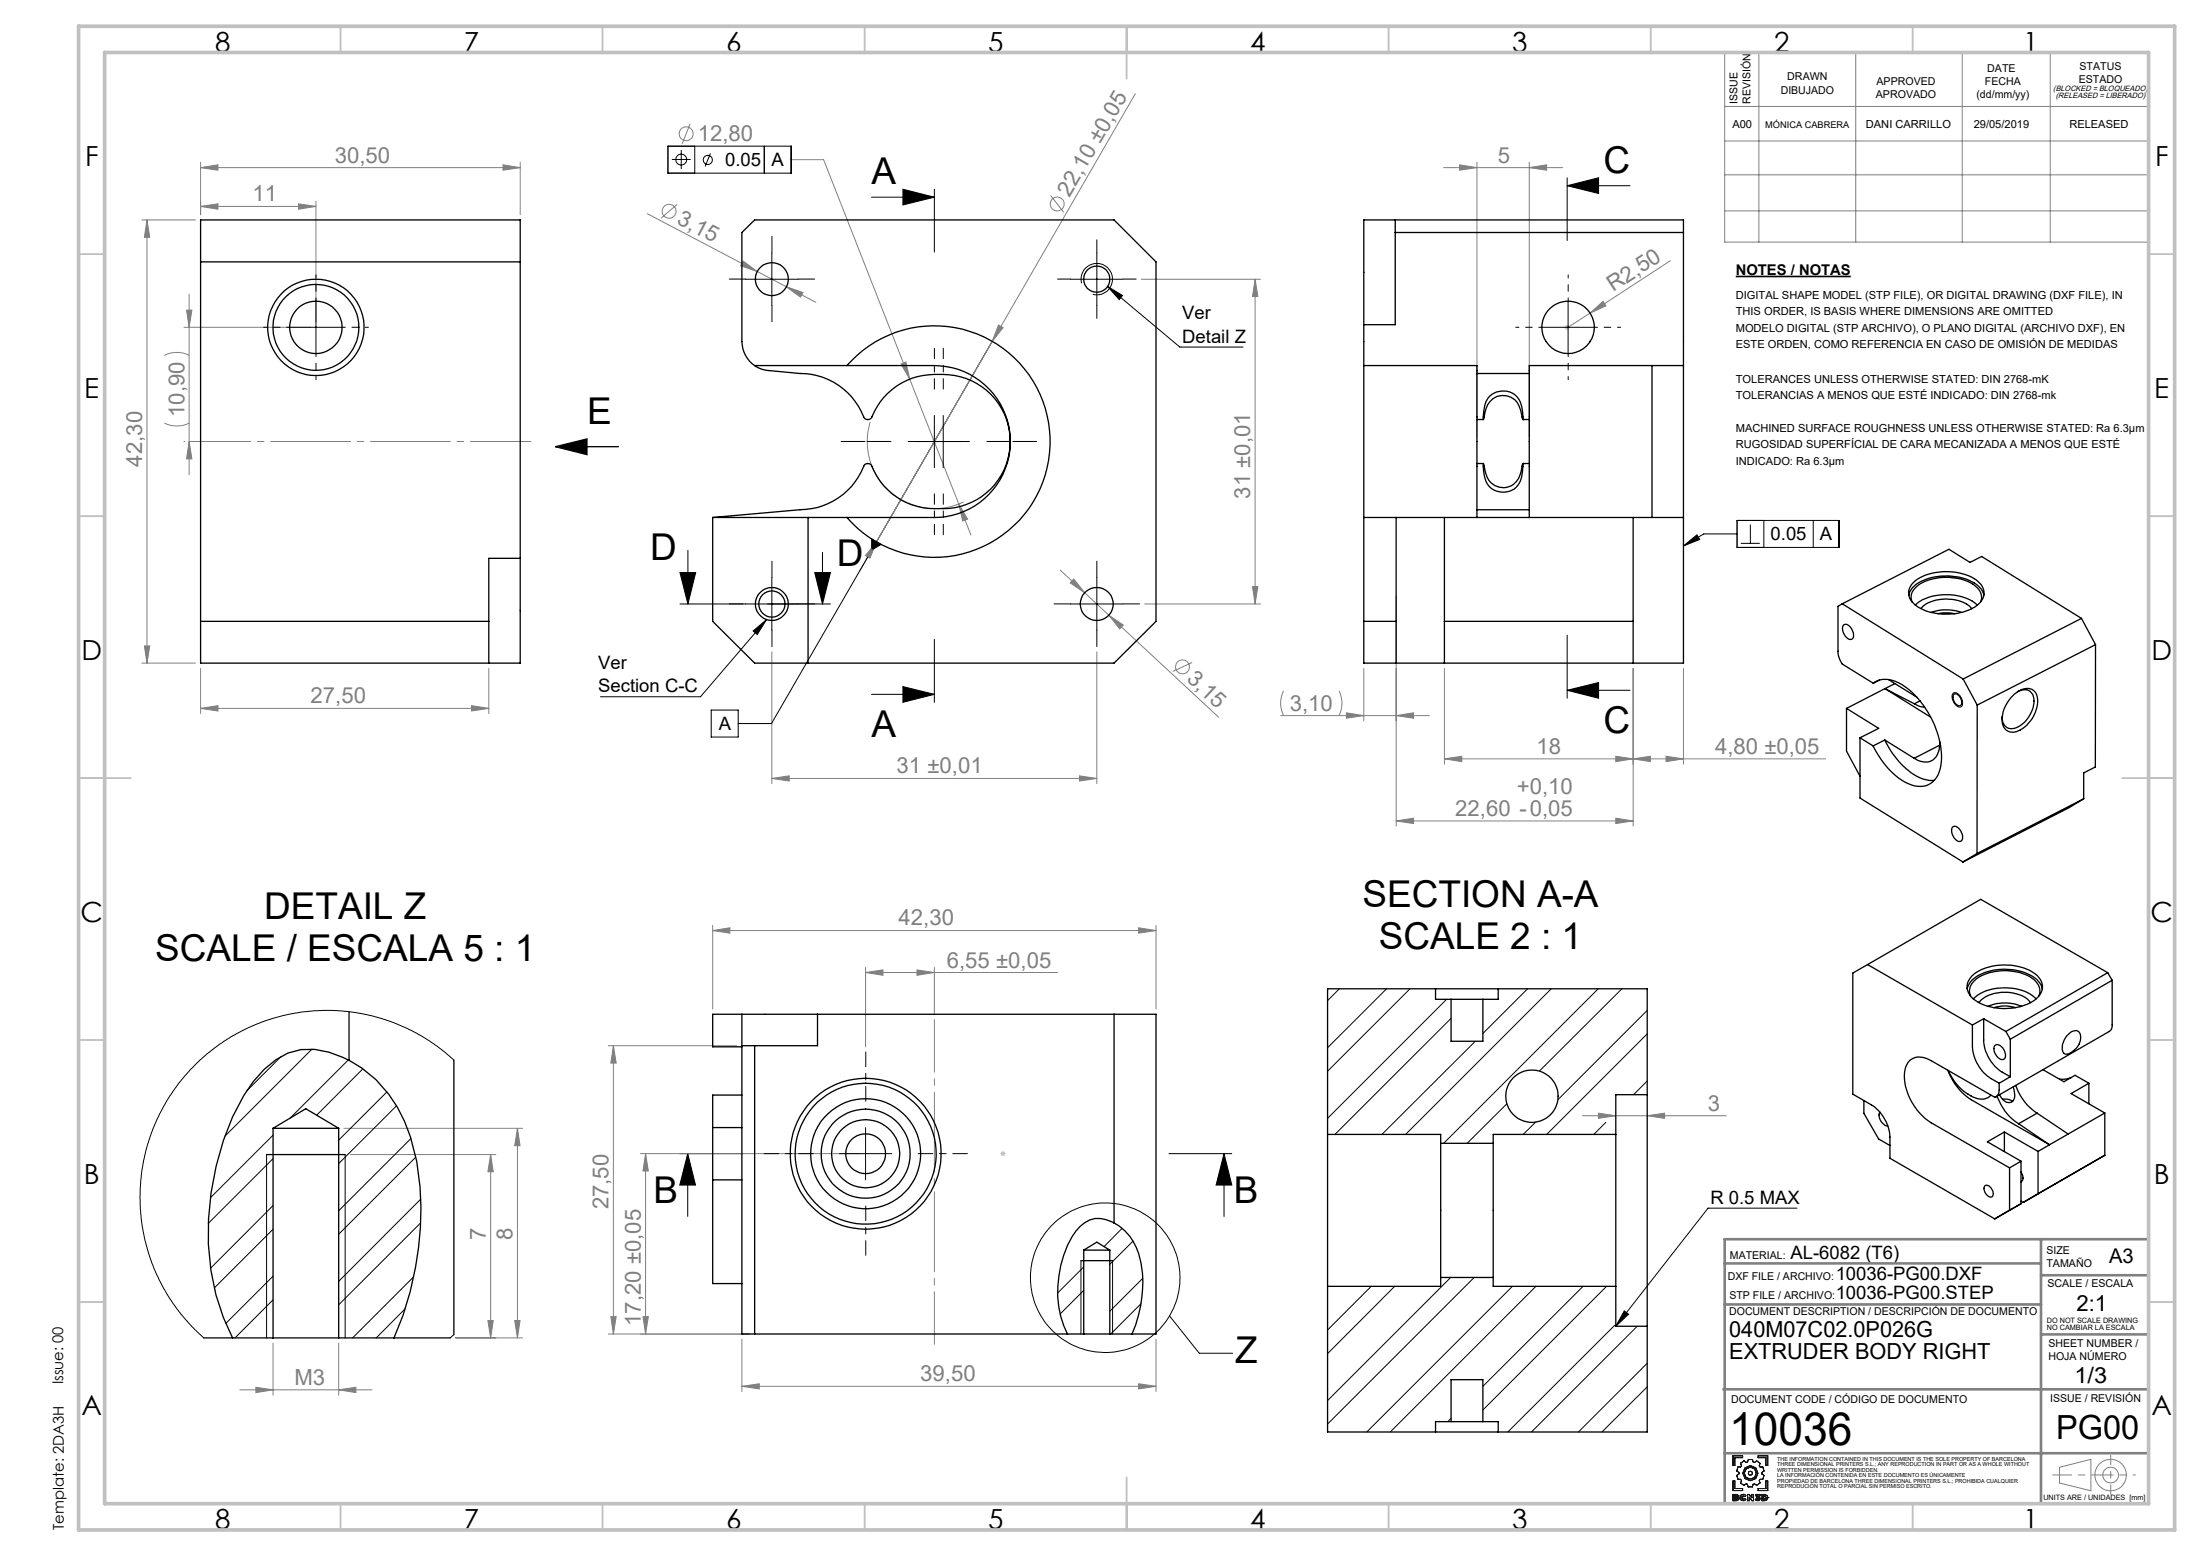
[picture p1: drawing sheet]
<svg xmlns="http://www.w3.org/2000/svg" width="420mm" height="297mm" viewBox="0 0 420 297" stroke-linecap="round" stroke-linejoin="round" font-family="sans-serif">
<path d="M331.2 52.8h22" fill="none" stroke="#000" stroke-width=".32"/>
<g fill="none" stroke="#808080" stroke-width=".19">
<path d="M216.6 17.9l-49.3 85.5M329.1 10h80.9v36.2h-80.9zM335.6 10v36.2M354.1 10v36.2M374.4 10v36.2M391.2 10v36.2M38.3 39.4l3.3-.5v1zM38.3 39.4h22M38.3 32l3.3-.5v1zM38.3 31v10M38.3 32h61M57 38.9l3.3 .5-3.3 .5z"/>
<path d="M60.3 38.4v23.1M96 31.5l3.3 .5-3.3 .5zM99.3 31v10M129.2 39l-3.1 2.7M131.7 23.6l-1.5 3.8M150.8 30.5h6.4l28.1 71.6M200.5 37.3l2.5 3.2M275.5 32h22.7M278.5 31.5l3.3 .5-3.3 .5zM281.8 31v52.3M291.8 32l3.3-.5v1zM291.8 31v52.3"/>
<path d="M329.1 20.3h80.9M329.1 26.9h80.9M329.1 33.4h80.9M27.1 42h10.2M28 42l.6 3.3h-1zM28 42v84.6M35.6 59.2h1l-.5 3.3zM36.1 56.1v34.5M123.5 40.8l26.6 13.9M141.8 49.8l2.7 2-3.2-1.1zM150.1 54.7l3.1 1.1-.4 .9zM150.1 54.7l5.6 3"/>
<path d="M217.8 53.3h22.7M239.5 53.3v62M239.5 53.3l.5 3.3h-1zM303.4 59.8l2.5-2.3 .6 .9zM303.4 59.8l-4.2 2.7M318.7 49.8l-15.3 10M329.1 40.2h80.9M31.4 67.8a5.2 5.2 0 0 1 4.7 0M35.1 62.5h24.2M171.9 69.5l1-.4 .7 3.3zM189.3 65.2l-25.2 43.7M190.5 62.1l.9 .4-2.1 2.7z"/>
<path d="M31.4 80.7a5.2 5.2 0 0 0 4.7 0M35.1 84.3h.2M36.1 84.3l.5 3.3h-1zM166.1 80.5a12.8 12.8 0 0 0 3.9 13.5 12.8 12.8 0 0 0 13.9 1.8M183 96.2l1.6 2.9-.9 .3zM167.3 103.4l-1.3 3.1-.9-.5zM202.3 108.8l30.3 28.1M204.9 110.5l2.1 2.6-2.8-1.8zM211.6 117.4l2.7 1.9-.6 .7zM218.4 115.3h22.1M239 112h1l-.5 3.3zM266.4 113.8v43.9"/>
<path d="M27.1 126.6h10.2M27.6 123.3h1l-.6 3.3zM38.3 135.2l3.3-.5v1zM38.3 127.6v8.6M38.3 135.2h55M90 134.7l3.3 .5-3.3 .5zM93.3 127.6v8.6M147.3 124.4v25.2M209.3 124.4v25.2M227.5 126.4l-3.7 1.8M244.4 136.6h28.4M244.9 131.9l-.1 .2a5.3 5.3 0 0 0 .1 4.5"/>
<path d="M255.5 131.9l.2 .2a5.3 5.3 0 0 1-.2 4.5M256.9 136.1l3.3 .5-3.3 .5zM260.2 127.6v10M266.4 136.6l3.3-.5v1zM275.6 127.6v18.3M311.6 127.6v30.1M321.2 127.6v18.3M147.3 148.6h62M147.3 148.6l3.3-.5v1zM206 148.1l3.3 .5-3.3 .5zM266.4 156.7l3.3-.5v1zM266.4 156.7h45.2"/>
<path d="M275.6 144.8l3.3-.4v1zM308.3 144.4l3.3 .4-3.3 .6zM308.3 156.2l3.3 .5-3.3 .5zM311.6 144.8l3.3-.4v1zM317.9 144.4l3.3 .4-3.3 .6zM348.4 144.8h-72.8M136 177.6l3.3-.5v1zM136 176.6v16M136 177.6h84.6M217.3 177.1l3.3 .5-3.3 .5zM220.6 176.6v16M116.1 199.6h24.5"/>
<path d="M117.1 199.6l.5 3.3h-1zM117.1 199.6v55M165.2 185.6l3.3-.5v1.1zM165.2 184.6v15.2M165.2 185.6h36.6M175 185.1l3.3 .5-3.3 .6zM178.3 184.6v9M65.6 215.4h34.1M98.7 215.4l.5 3.3h-1zM98.7 215.4v40M302 213h27.4M305 212.5l3.3 .5-3.3 .5z"/>
<path d="M314.3 213l3.3-.5v1zM66.9 220.4h27.7M93.6 220.4l.5 3.3h-1zM93.6 220.4v35M122.2 220.2h42M123.2 220.2v34.4M123.2 220.2l.5 3.3h-1zM52.1 256.4v9.9M64.6 256.4v9.9M86.9 255.4h12.8M93.1 252.1h1l-.5 3.3zM98.2 252.1h1l-.5 3.3z"/>
<path d="M116.1 254.6h26.9M116.6 251.3h1l-.5 3.3zM122.7 251.3h1l-.5 3.3zM141.6 255.6v10M220.6 255.6v10M45.8 265.3h25.2M48.8 264.8l3.3 .5-3.3 .5zM64.6 265.3l3.3-.5v1zM141.6 264.6l3.3-.5v1zM141.6 264.6h79M217.3 264.1l3.3 .5-3.3 .5zM393 280.1l6-1.6v6l-6-1.4z"/>
<circle cx="130.9" cy="25.5" r="1.32"/>
<circle cx="201.7" cy="38.9" r="1.32"/>
<circle cx="127.7" cy="40.3" r="1.32"/>
<circle cx="225.6" cy="127.3" r="1.33"/>
<circle cx="402.7" cy="281.6" r="3"/>
<circle cx="402.8" cy="281.5" r="1.49"/>
</g>
<g fill="none" stroke="#000" stroke-width=".19">
<path d="M127.5 27.9h23.5v5.2h-23.5zM128.2 30.4h3.6M130 28.6v3.7M132.6 27.9v5.2M135.6 29.3l-1.1 2.5M145.8 27.9v5.2M166.3 37.6h12M172.3 36.1l6 1.5-6 1.5zM178.3 36.1v12M299 35.5h12M299 33.9v12M299 35.5l6-1.6v3z"/>
<path d="M60.3 57.5v10M142.3 53.3h10M147.3 48.3v10M204.3 53.3h10M206.4 54.1a3 3 0 0 1 2.6-3.8 3 3 0 0 1 3.3 3.2 3 3 0 0 1-3.8 2.7M209.3 48.3v10M211.3 54.7l2.9 1.7-.6 .8zM211.3 54.7l13.8 11.5h12.1M299.2 57.5v10M55.3 62.5h10M178.3 79.3v10M180 79.3v10"/>
<path d="M294.2 62.5h10M173.3 84.3h11.7M331.5 99.3h19.4v5.2h-19.4zM336.6 99.3v5.2M346 99.3v5.2M129.8 109.3h3l-1.5 6zM129.8 115.3h12M131.3 105.1v10.2M146.3 118.3l-12.6 14.7h-19.1M147.3 110.3v10M155.5 109.3h3l-1.5 6zM157 105.4v9.9"/>
<path d="M158.5 115.3h-16.2M166.3 102.9l1.8 1-1.8 1.1zM167.3 103.4l-20.1 34.7h-6.3M204.3 115.3h10M209.3 110.3v10M321.2 104.2l2.6-2.1 .5 .9zM331.5 101.9h-6.4l-3.9 2.3M332.2 103.7h3.6M334 100.1v3.6M135.7 135.5h5.2v5.2h-5.2zM143.7 120.4l2.6-2.1-1.8 2.8zM166.3 132.5h12"/>
<path d="M172.3 131.1l6 1.4-6 1.6zM178.3 122v12.1M299 121.2v12.1M299 131.8h12M299 131.8l6-1.5v3zM372.7 132.3a1.29 1.29 0 0 1 1.6 1l.2 .7a.73 .73 0 0 1-.4 .9 .73 .73 0 0 1-.9-.4 1.86 1.86 0 0 1-.5-2.2zM165.2 215.2v10M50.9 220.4v35M65.9 220.4v35M129.7 220.2h12M131.2 220.2l1.5 6h-3zM131.2 220.2v12"/>
<path d="M160.2 220.2h10M223.1 220.2h12M233.6 220.2l1.5 6h-3zM233.6 220.2v12M342.9 230.6h-17l-17.6 22.5M206.3 240.6v14M212.3 240.6v14M223.2 251.2l5.6 7.1h6.4M310 250.2l.8 .7-2.5 2.2z"/>
<circle cx="130" cy="30.5" r="1.04"/>
<circle cx="135.1" cy="30.5" r=".87"/>
<circle cx="210.9" cy="243.9" r="14.3"/>
</g>
<path d="M106 85.3l6-1.5v3zM106 85.3h12M50.9 220.4h15M206.3 240.6h6" fill="none" stroke="#000" stroke-width=".25"/>
<g fill="none" stroke="#191924" stroke-width=".19">
<path d="M330.7 277.9h1.8v.3h-1.5v1.5h-.3zM332.1 279.3l.7-.5 .4 .3 .3-.1 .1-.4h.8l.1 .4 .3 .1 .4-.3 .7 .5-.2 .5 .2 .2h.5l.2 .8-.4 .3v.2l.4 .3-.2 .8h-.5l-.2 .2 .1 .5-.6 .4-.4-.3-.3 .1-.1 .5h-.8l-.2-.5-.2-.1-.4 .3-.7-.4 .2-.5-.2-.2h-.5l-.2-.8 .4-.3v-.2l-.4-.3 .2-.8h.5l.2-.2zM335.5 277.9h1.8v1.8h-.3v-1.5h-1.5zM330.7 282.7h.3v1.4h1.5v.4h-1.8zM331 285.5l.4 .1-.4 .1zM331 286l.4 .1-.4 .1zM331.3 285.3l.3 .1 .1 .1M331.3 285.3h.2l.2 .2M331.3 285.3h-.6v1.2l.9-.1 .2-.3M331.4 285.6h.1M331.4 286.1h.1M331.7 285.5l-.2 .3 .3 .3"/>
<path d="M331.7 285.5h.1M331.8 286.1h.1M332 285.9l.2 .3 .4 .3 .6-.3M332 285.9l.1 .3 .2 .2 .5 .1 .4-.3M332 285.9h.1M332.4 285.9l.1 .2 .2 .1 .2-.2M332.4 285.9l.1 .2 .4-.1M332.4 285.9h.1M332.9 285.7l-.2-.2-.3 .1v.3M332.9 285.7l-.4-.1-.1 .3M332.9 286l.3 .2M333.2 285.5l-.5-.3-.5 .2-.2 .5"/>
<path d="M333.2 285.5l-.4-.3-.5 .1-.3 .6M333.2 285.5l-.3 .2M333.5 285.3h.3l.5 .6v-.6h.3v1.2h-.3l-.5-.7v.7h-.3zM335.1 286l.3 .2 .2-.1-.2 .1zM335.1 286l-.2 .2M335.5 284.1h1.5v-1.4h.3v1.8h-1.8zM335.6 286.1l-.4-.2v-.2l.3-.2h-.5v-.2h.8v.2l-.2 .2 .3 .4M335.6 286.1h.1M335.9 286.1l-.2 .3-.3 .1-.5-.3M335.9 286.1l-.2 .3-.4 .1-.4-.3M335.9 286.1h.1M336.2 285.3h.5l.5 .2 .2 .4-.3 .4-.9 .2z"/>
<path d="M336.6 285.5l.3 .1v.5h-.3zM337 285.9h.1M337.4 285.9h.1"/>
<circle cx="334" cy="281.2" r="1.14"/>
<circle cx="334" cy="281.2" r=".39"/>
<circle cx="334" cy="281.2" r="1.45"/>
</g>
<path d="M298.6 62.5h.9M298.7 62.1l.7 .7M299 62v1M299.4 62.1l-.7 .7M177.8 84.3h1M177.9 83.9l.7 .7M178.3 83.8v1M178.6 83.9l-.7 .7M191 219.8l.7 .8M191.4 219.7v1M191.7 219.8l-.7 .8M190.9 220.2h1" fill="none" stroke="#c0c0c0" stroke-width=".19"/>
<path d="M36.3 84.3h65" fill="none" stroke="#808080" stroke-width=".19" stroke-dasharray="15.2 1.3 1.3 1.3" stroke-dashoffset="3.7"/>
<path d="M178.3 194.6v62" fill="none" stroke="#808080" stroke-width=".19" stroke-dasharray="15.2 1.3 1.3 1.3" stroke-dashoffset="5.2"/>
<path d="M391.7 281.5h11.1" fill="none" stroke="#808080" stroke-width=".19" stroke-dasharray="15.2 1.3 1.3 1.3" stroke-dashoffset="11.6"/>
<path d="M402.8 281.5h4.7" fill="none" stroke="#808080" stroke-width=".19" stroke-dasharray="15.2 1.3 1.3 1.3" stroke-dashoffset="14.8"/>
<path d="M402.8 277.8v7.4" fill="none" stroke="#808080" stroke-width=".19" stroke-dasharray="15.2 1.3 1.3 1.3" stroke-dashoffset="13.4"/>
<path d="M329.1 236.5h80.9v50.5h-80.9zM389.5 236.5v50.5M329.1 249h60.4M329.1 241.2h60.4M389.5 243.4h20.5M389.5 254.7h20.5M328.9 265.2h81.1M329.1 277.4h80.9" fill="none" stroke="#808080" stroke-width=".5"/>
<g fill="none" stroke="#c0c0c0" stroke-width=".35">
<path d="M65 5v5M115 5v5M165 5v5M215 5v10M265 5v5M315 5v5M365 5v5M15 48.5h5M410 48.5h5M15 98.5h5M410 98.5h5M15 148.5h10"/>
<path d="M405 148.5h10M15 198.5h5M410 198.5h5M15 248.5h5M410 248.5h5M65 287v5M115 287v5M165 287v5M215 282v10M265 287v5M315 287v5M365 287v5"/>
</g>
<path d="M15 5h400v287h-400zM20 10h390v277h-390z" fill="none" stroke="#c0c0c0" stroke-width=".7"/>
<g fill="none" stroke="#000" stroke-width=".19" stroke-dasharray="15.2 1.3 1.3 1.3">
<path d="M142.3 53.3h-3.1M147.3 48.3v-3.2M147.3 58.3v3.1M152.3 53.3h3.2M204.3 53.3h-2.5M209.3 48.3v-2.5M209.3 58.3v2.5M214.3 53.3h2.5M142.3 115.3h-3.1M147.3 110.3v-3.2M152.3 115.3h3.2M204.3 115.3h-3.1"/>
<path d="M209.3 110.3v-3.2M214.3 115.3h3.2M147.3 120.3v3.1M209.3 120.3v3.1"/>
</g>
<path d="M178.3 74.3v-7.8M180 74.3v-7.8M168.3 84.3h-7.8M170 84.3h-7.8M178.3 94.3v7.8M180 94.3v7.8M188.3 84.3h7.8M190 84.3h7.8" fill="none" stroke="#000" stroke-width=".19" stroke-dasharray="15.2 1.3 1.3 1.3" stroke-dashoffset="13.2"/>
<path d="M60.3 57.5v-5M299.2 57.5v-5M55.3 62.5h-5M60.3 67.5v5M65.3 62.5h5M294.2 62.5h-5M299.2 67.5v5M304.2 62.5h5" fill="none" stroke="#000" stroke-width=".19" stroke-dasharray="15.2 1.3 1.3 1.3" stroke-dashoffset="14.6"/>
<path d="M165.2 210.2v-9.4M155.2 220.2h-9.4M165.2 230.2v9.4M175.2 220.2h9.4" fill="none" stroke="#000" stroke-width=".19" stroke-dasharray="15.2 1.3 1.3 1.3" stroke-dashoffset="12.4"/>
<g fill="#000">
<path d="M106 85.3l6-1.5v3zM310 250.2l.8 .7-2.5 2.2z"/>
<path d="M172.3 36.1l6 1.5-6 1.5zM172.3 131.1l6 1.4-6 1.6z"/>
<path d="M299 35.5l6-1.6v3zM299 131.8l6-1.5v3z"/>
<path d="M155.5 109.3h3l-1.5 6zM129.8 109.3h3l-1.5 6zM233.6 220.2l1.5 6h-3zM131.2 220.2l1.5 6h-3z"/>
</g>
<g fill="#808080">
<path d="M303.4 59.8l2.5-2.3 .6 .9z"/>
<path d="M150.1 54.7l2.7 2 .4-.9zM141.8 49.8l-.5 .9 3.2 1.1z"/>
<path d="M90 134.7l3.3 .5-3.3 .5zM38.3 135.2l3.3-.5v1z"/>
<path d="M57 38.9l3.3 .5-3.3 .5zM38.3 39.4l3.3-.5v1zM308.3 144.4l3.3 .4-3.3 .6zM275.6 144.8l3.3-.4v1z"/>
<path d="M183 96.2l.7 3.2 .9-.3zM171.9 69.5l1.7 2.9-.7-3.3zM147.3 148.6l3.3-.5v1zM206 148.1l3.3 .5-3.3 .5z"/>
<path d="M48.8 264.8l3.3 .5-3.3 .5zM64.6 265.3l3.3-.5v1z"/>
<path d="M136 177.6l3.3-.5v1zM217.3 177.1l3.3 .5-3.3 .5z"/>
<path d="M96 31.5l3.3 .5-3.3 .5zM38.3 32l3.3-.5v1z"/>
<path d="M175 185.1l3.3 .5-3.3 .6zM165.2 185.6l3.3-.5v1.1zM217.3 264.1l3.3 .5-3.3 .5zM141.6 264.6l3.3-.5v1z"/>
<path d="M167.3 103.4l-2.2 2.6 .9 .5zM190.5 62.1l-1.2 3.1 2.1-2.7z"/>
<path d="M122.7 251.3h1l-.5 3.3zM123.2 220.2l.5 3.3h-1z"/>
<path d="M239.5 53.3l.5 3.3h-1zM239 112h1l-.5 3.3zM35.6 59.2h1l-.5 3.3zM36.1 84.3l.5 3.3h-1zM28 42l.6 3.3h-1zM27.6 123.3h1l-.6 3.3z"/>
<path d="M117.1 199.6l.5 3.3h-1zM116.6 251.3h1l-.5 3.3zM98.7 215.4l.5 3.3h-1zM98.2 252.1h1l-.5 3.3zM93.6 220.4l.5 3.3h-1zM93.1 252.1h1l-.5 3.3z"/>
<path d="M204.9 110.5l-.7 .8 2.8 1.8zM211.6 117.4l2.1 2.6 .6-.7z"/>
<path d="M266.4 156.7l3.3-.5v1zM308.3 156.2l3.3 .5-3.3 .5zM256.9 136.1l3.3 .5-3.3 .5zM266.4 136.6l3.3-.5v1zM278.5 31.5l3.3 .5-3.3 .5zM291.8 32l3.3-.5v1z"/>
<path d="M311.6 144.8l3.3-.4v1zM317.9 144.4l3.3 .4-3.3 .6z"/>
</g>
<path d="M211.3 54.7l2.9 1.7-.6 .8zM143.7 120.4l2.6-2.1-1.8 2.8zM166.3 102.9l1.8 1-1.8 1.1zM321.2 104.2l2.6-2.1 .5 .9z" fill="#000"/>
<path d="M305 212.5l3.3 .5-3.3 .5zM314.3 213l3.3-.5v1z" fill="#808080"/>
<g fill="none" stroke="#000" stroke-width=".25">
<path d="M38.3 42h61v84.6h-61zM38.3 50h61M266.2 42v20h-6M266.2 44.4h55M144 69.8a5.6 5.6 0 0 1-2.4-4.6v-20.8l2.4-2.4h68.6l8 8v68.6l-8 8h-68.6l-8-8v-19.8M144 69.8h34.3a14.5 14.5 0 0 1 14.5 14.5 14.5 14.5 0 0 1-14.5 14.5h-42.3M144 69.8a5 5 0 0 0 2.7 .9l6 .6a13.3 13.3 0 0 1 12.3 8.6l.4 .2 .8-.2a13.3 13.3 0 0 1 13.8-8.4 12.8 12.8 0 0 1 12.8 12.8 12.8 12.8 0 0 1-12.8 12.8 13.2 13.2 0 0 1-13.8-8.4l-.4-.2a.83 .83 0 0 0-1 .5 13.1 13.1 0 0 1-12.1 8.3l-16.7 1.5M161.6 69.8a22.1 22.1 0 0 1 31.9-1.5 22.1 22.1 0 0 1 0 32 22.1 22.1 0 0 1-31.9-1.5M260.2 62v-20h61v27.8M260.2 69.8h21.6v1.5M260.2 62v7.8M260.2 69.8v29"/>
<path d="M281.8 71.3v8.8M281.8 71.3h10M291.8 71.3v8.8M315.2 69.8v29M321.2 69.8h-29.4v1.5M321.2 69.8v29M154.2 98.8v27.8M260.2 98.8v27.8h61v-27.8M260.2 98.8h61M266.4 98.8v27.8M275.6 98.8v27.8M281.8 88.5v8.8"/>
<path d="M281.8 80.1v8.4M281.8 88.5h1.2M281.8 80.1h1.2M281.8 97.3h10M281.8 97.3v1.5M283 88.5a9 9 0 0 0 .8 3.8 3.7 3.7 0 0 0 4.2 1.5 3.7 3.7 0 0 0 2.5-3.7l.1-1.6M283 80.1a8.5 8.5 0 0 1 1-4.1 3.6 3.6 0 0 1 3.7-1.3 3.6 3.6 0 0 1 2.7 3l.2 2.4M283 88.5l.2 .4a4.2 4.2 0 0 0 2.9 4.1 3.4 3.4 0 0 0 4.2-3l.3-1.5M283 80.1l.1-.1a5.2 5.2 0 0 1 2.2-4.1 3.4 3.4 0 0 1 4.9 2.5l.4 1.7M290.6 88.5h.1M290.6 80.1h.1M290.6 88.5h1.2"/>
<path d="M290.6 80.1h1.2M291.8 88.5v8.8M291.8 80.1v8.4M291.8 97.3v1.5M311.6 98.8v27.8M38.3 118.6h55M99.3 106.6h-6v20M260.2 118.6h6.2M275.6 118.6h36M351.5 115.2l-.8 .5v8.6a4.4 4.4 0 0 0 .8 2.4l6 3.7M351.5 115.2l23.1 14.4M351.5 115.2l20.4-10.4 4 2.5 2.2-1.1 19.1 11.8"/>
<path d="M351.8 119.3a1.29 1.29 0 0 1 1.6 1 1.03 1.03 0 0 1-.4 1.8 2.08 2.08 0 0 1-1.2-2.8zM364.2 113.6a4.6 4.6 0 0 1 3.5-3.1 11.5 11.5 0 0 1 9.4 1l.9 .9 .6 1.2M364.8 114.9a2.63 2.63 0 0 1 1.3-3.2 10.4 10.4 0 0 1 10.6 0 2.69 2.69 0 0 1 1.3 3.2M365.3 111.1a10.7 10.7 0 0 1 9.6-1.5 4.8 4.8 0 0 1 3.7 3.2 3.5 3.5 0 0 1-2.6 3.5 11.1 11.1 0 0 1-10.6-.9 2.68 2.68 0 0 1-.1-4.3zM365.5 115.5a9.3 9.3 0 0 1 8.1-1.8 7 7 0 0 1 3.7 1.8M366.5 116.2a7 7 0 0 1 6.8-1.7 4.7 4.7 0 0 1 2.9 1.7M368.5 116.9a8.7 8.7 0 0 1 5.8 0M369.8 117.2a7.2 7.2 0 0 1 3.2 0M397.2 118l-22.6 11.6M397.2 118l2.7 5M352.4 135.2l6.1 3.8-3.6 1.8M352.4 135.2v8.2l2.5 4.8"/>
<path d="M357.5 130.4a4.7 4.7 0 0 1 5.5 .3 17.6 17.6 0 0 1 7.5 14.7 4.8 4.8 0 0 1-3 4.6 7.4 7.4 0 0 1-6.5-2.6 17.7 17.7 0 0 1-3.6-5M358.6 129.8l-1.1 .6M359.7 131.4l8.7 5.5M359.7 131.4l5.6 2.9M359.7 131.4l-7.3 3.8M360.4 129.7l5.5 3.5M361.6 130.5l-1.9 .9M365.3 134.3l1.1 .6 .9 .1M366.4 133.8l-1.1 .5M372.8 132.6a.78 .78 0 0 1 1.2 .4 1.3 1.3 0 0 1 .1 1.7 1.49 1.49 0 0 1-1.3-2.1zM374.6 129.6l2.7 5M377.3 134.6v28.3"/>
<path d="M383.8 133.1a3.7 3.7 0 0 1 3.9-1.6 2.96 2.96 0 0 1 .9 3.8 5.9 5.9 0 0 1-4.5 4.5 2.14 2.14 0 0 1-2-2.7 6.7 6.7 0 0 1 1.7-4zM385 132a1.92 1.92 0 0 1 2.2-.2 1.92 1.92 0 0 1 .9 2 5.6 5.6 0 0 1-4 5.3 1.9 1.9 0 0 1-2-2.4M399.9 123l-22.6 11.6M399.9 123l-.1 23.4-2.2 1.1v5M354.9 140.8v11.5l19.7 12.2M354.9 140.8l2.5 1.6M359.7 141.2a14.4 14.4 0 0 0 7.4 7.5l.9 .2h1.1M359.7 141.2l-2.3 1.2M359.7 141.2l5.6 3.5M370.1 141.5a3.8 3.8 0 0 1-1.6 3.7 3.4 3.4 0 0 1-3.2-.5M370.1 142.2l-4.8 2.5M372.6 157.8a1.29 1.29 0 0 1 1.7 1.1 1.09 1.09 0 0 1-.3 1.7 2.02 2.02 0 0 1-1.4-2.8z"/>
<path d="M397.6 152.5l-20.3 10.4M397.6 152.5l-2.7 1.6-20.3 10.4M377.3 162.9l-2.7 1.6M66.6 193.1v9.3M141.6 193.6v61h65.2M144 199.6v55M156 193.6h-20v6.2h5.6M156 193.6h64.6v61h-8.8M156 193.6v6h-14.4M212.6 193.6v39.8M273.9 188.7h12M273.9 188.7h-20.6v27.8"/>
<path d="M273.9 188.7v2h3M276.9 190.7h6.1M276.9 190.7v8.1h6.1v-8.1M285.9 188.7h28.4v20.2M285.9 188.7v2h-2.9M356.4 184.1l20 11.5M375.4 188.8a4.3 4.3 0 0 1 3.2-3.1 10.7 10.7 0 0 1 10.1 1.3l.7 .9 .3 .9M376 190.1a2.77 2.77 0 0 1 1.4-3.4 10.1 10.1 0 0 1 10.6 .2 2.77 2.77 0 0 1 1.1 3.2M376.2 186.3a10.2 10.2 0 0 1 9.6-1.7 5 5 0 0 1 3.9 3.5 3.9 3.9 0 0 1-2.7 3.5 11 11 0 0 1-10.3-.8 2.8 2.8 0 0 1-.5-4.5zM376.4 195.6v4.1a7.9 7.9 0 0 0 3.5 6.2l1.6 .9M376.6 190.7a9.4 9.4 0 0 1 8.9-1.8 6.2 6.2 0 0 1 3 1.8M377.6 191.4a7.1 7.1 0 0 1 7.7-1.5 3.7 3.7 0 0 1 2.2 1.5"/>
<path d="M378.5 194.4v4.1a7.8 7.8 0 0 0 3.6 6.1l1.5 .9M378.5 194.4l4.3 2.5M378.5 194.4l-2.1 1.2M379.3 192.1a8.4 8.4 0 0 1 6.5 0M380.5 192.3a6.9 6.9 0 0 1 4.1 0M380.6 199.6a1.12 1.12 0 0 1 1.7 .6 1.39 1.39 0 0 1 0 2 1.9 1.9 0 0 1-1.8-2zM382.8 196.9l.8 1.5M383.6 198.4v7.1M394.4 197.7a1.78 1.78 0 0 1 2.3-.8 2.68 2.68 0 0 1-1 3.7 1.39 1.39 0 0 1-1.9 .4 3 3 0 0 1 .6-3.3zM402.2 185.7l-24.2-14-24.4 14v23.1l3.5 2.1a7.9 7.9 0 0 1 3.5 6.1v4.1l20 11.6M402.2 185.7l-19.4 11.2M402.2 185.7l.8 1.4"/>
<path d="M403 187.1v8.8l-.2 .7-.2 .2-21.7 12.5M403 187.1l-19.4 11.3M52.1 215.4h12.5M52.1 215.4l6.2-3.8 6.3 3.8M52.1 215.4v40M64.6 215.4v40M66.6 202.4a24.5 24.5 0 0 1 11.7 14.6 49.9 49.9 0 0 1 1.6 21.1 59.7 59.7 0 0 1-4.7 17.3M66.6 202.4a16.4 16.4 0 0 0-9.2-2.1 14.7 14.7 0 0 0-9 6.1 42.4 42.4 0 0 0-7.2 16.2 48.7 48.7 0 0 0 1.4 28.9l1.8 3.9M86.6 202.3v52.4M136 215.2h5.6M141.6 209h-5.6v36h5.6M253.3 216.5v29"/>
<path d="M253.3 216.5h21.6v1.7M274.9 218.2v25.6M274.9 218.2h10M284.9 218.2v25.6M308.3 216.5v29M308.3 216.5h-23.4v1.7M314.3 208.9v44.2M314.3 208.9h-6v7.6M355.7 210.1v2.4l2.8 4.9 2.1 1.2M358.7 212.3a2.04 2.04 0 0 0 1.5 2.6M371.7 204.3a11.6 11.6 0 0 0 4.4 5.6l15 8.6M371.8 204.3a8.6 8.6 0 0 0 6.2 5.5l1.3-.3 .6-.4"/>
<path d="M381.1 209.2a9.7 9.7 0 0 0 4.1 5.3M381.5 206.8v1.3a1.33 1.33 0 0 1-.9 1.3l-12.1-6.9a3.3 3.3 0 0 0-4.2 .1 6.4 6.4 0 0 0-.2 6.2 11.2 11.2 0 0 0 4.4 5.5l15 8.6M382.1 209.8a2.78 2.78 0 0 1 2 .4M382.5 216.1l6.4 3.7M382.5 216.1l-3.3 1.8 6.5 3.7M382.5 216.1v3.7M383.6 205.5l-2.1 1.3M384.2 207.5l.2 1a1.33 1.33 0 0 1-.1 1.3 1.33 1.33 0 0 1-1.2 .6l-.8-.4-.7-1.1M384.6 207.2a10.5 10.5 0 0 0 4.1 5.3M385.2 214.5l5.9 4M388.7 212.5l-3.5 2M388.7 212.5l6 4"/>
<path d="M388.9 219.8v8.1M389.9 204.2l3.9 2.3 2.2-1.3 2.6 1.6M391.1 218.5l-2.2 1.3M395.2 205.7l-1.1 .3h-1.1M398.6 206.8l-3.4 1.9 6.4 3.7M398.6 206.8v3.9M401.6 212.4l-10.5 6.1M401.6 212.4v8.1l-12.7 7.4M136 225.2h5.6M206.8 238.6h5M206.8 238.6l2.5-1.5 2.5 1.5M206.8 238.6v16"/>
<path d="M211.8 238.6v16M212.6 233.4a10.1 10.1 0 0 1 5.1 7.7 24.2 24.2 0 0 1-1.7 13.5M212.6 233.4a5.1 5.1 0 0 0-7.3 1.6 20.6 20.6 0 0 0-2.3 18l.7 1.6M378.7 226.4a1.07 1.07 0 0 1 1.5 .8 .79 .79 0 0 1-.4 1.3 1.64 1.64 0 0 1-1.1-2.1zM383.5 222.9v8.1M383.5 231l-2.9 1.7M385.7 223.7a1.32 1.32 0 0 1 0 1.9M385.7 221.6l-2.2 1.3M385.7 221.6v8.2M385.7 229.8l-2.2 1.2M385.7 229.3l.4 .2M385.7 229.8l-5.1 2.9"/>
<path d="M388.9 227.9l-2.8 1.6M398.8 222.1l-12.7 7.4M38.9 255.4h13.2M52.1 255.4h12.5M64.6 255.4h21.3M206.8 254.6h5M253.3 245.5v27.8h20.6M274.9 243.8v1.7h-21.6M274.9 243.8h10M284.9 243.8v1.7h23.4M308.3 245.5v7.6h6M314.3 253.1v20.2h-28.4"/>
<path d="M273.9 273.3h12M276.9 271.4h6.1M276.9 271.4h-3v1.9M276.9 271.4v-8.1h6.1v8.1M283 271.4h2.9v1.9"/>
<circle cx="147.3" cy="53.3" r="3.2"/>
<circle cx="209.3" cy="53.3" r="2.49"/>
<circle cx="60.3" cy="62.5" r="8.2"/>
<circle cx="60.3" cy="62.5" r="9.2"/>
<circle cx="60.3" cy="62.5" r="5"/>
<circle cx="299.2" cy="62.5" r="5"/>
<circle cx="147.3" cy="115.3" r="3.1"/>
<circle cx="147.3" cy="115.3" r="2.49"/>
<circle cx="209.3" cy="115.3" r="3.1"/>
<circle cx="292.3" cy="209.2" r="5"/>
<circle cx="165.2" cy="220.2" r="10.5"/>
<circle cx="165.2" cy="220.2" r="13.5"/>
<circle cx="165.2" cy="220.2" r="14.4"/>
<circle cx="165.2" cy="220.2" r="8.5"/>
<circle cx="165.2" cy="220.2" r="3.8"/>
<circle cx="165.2" cy="220.2" r="6.5"/>
</g>
<g fill="none" stroke="#000" stroke-width=".19">
<path d="M255.6 188.7l-2.3 2.3M264.6 188.7l-11.3 11.3M269.1 188.7l-15.8 15.8M276 190.7l-22.7 22.8M276.9 194.4l-22.2 22.1M281.5 198.8l-17.8 17.7M291.5 188.7l-8.5 8.6M296 188.7l-27.8 27.8M305 188.7l-29.5 29.5M309.5 188.7l-15.7 15.7M314.3 192.9l-17 17M314.3 197.3l-19.2 19.2"/>
<path d="M52.1 216.7l-12 11.9M53.7 201.6l-6.6 6.6M59.5 200.2l-16.6 16.7M66.5 202.3l-11.1 11.1M69.3 204l-8.9 8.9M73.8 208.4l-9.2 9.2M75.7 211.1l-11.1 11M78.4 217.3l-13.8 13.8M86.6 202.3l-2.4-2-3.1-2.1-3.3-1.8-2.7-1.2-4.1-1.3-2.8-.6-2.9-.3-3.7-.1-3.8 .2-3.6 .7-3.6 1.1-3.3 1.3-3.3 1.7-2.2 1.5-2.5 2-2.9 2.7-2.3 2.7-1.7 2.4-2 3.5-1.5 3.6-1.1 3.3-.7 3.5-.4 3.9 .1 3.8 .4 3.4 .5 2.7 1.2 4 1.5 3.5 2 3.5 1.7 2.4 2.6 3 2.2 2.1M287.5 210.7l-7.5 7.5M293 214.2l-2.3 2.3M306.4 214.2l-2.3 2.3"/>
<path d="M314.3 206.3l-2.6 2.6M52.1 230.1l-11.9 12M52.1 221.2l-12.4 12.3M52.1 234.6l-11.2 11.2M79.3 220.9l-14.7 14.7M80.3 233.4l-15.7 15.7M80.3 228.9l-15.7 15.7M214.1 234.5l-3.4 3.4M216.2 236.9l-4.4 4.4M52.1 243.6l-9 9M52.1 248.1l-7.3 7.3M77.3 249.8l-5.5 5.6"/>
<path d="M79 243.7l-11.7 11.7M86.6 254.7l-.7 .7M206.8 241.8l-5 5M206.8 246.3l-4.5 4.5M217.7 248.8l-5.8 5.8M218.1 244l-6.3 6.3M261.7 245.5l-8.4 8.4M266.1 245.5l-12.8 12.9M276.8 243.8l-23.5 23.5M281.3 243.8l-28 28M288.6 245.5l-27.8 27.8M293.1 245.5l-27.8 27.8"/>
<path d="M302.1 245.5l-19.1 19.1M306.6 245.5l-23.6 23.6M308.1 253l-20.4 20.3M312.4 253.1l-20.2 20.2M276.9 270.7l-.6 .7M314.3 260.2l-13.1 13.1M314.3 264.7l-8.6 8.6"/>
</g>
<text font-size="8.7" x="330" y="275.9">10036</text>
<g font-size="7.1">
<text x="166.3" y="35.1">A</text>
<text x="306" y="32.9">C</text>
<text x="112" y="80.8">E</text>
<text x="124.1" y="106.9">D</text>
<text x="159.7" y="108">D</text>
<text x="166.3" y="140.6">A</text>
<text x="306" y="139.8">C</text>
<text x="260" y="173.1">SECTION A-A</text>
<text x="50.4" y="175.3">DETAIL Z</text>
<text x="29.6" y="183.4">SCALE / ESCALA 5 : 1</text>
<text x="263.1" y="181.1">SCALE 2 : 1</text>
<text x="124.7" y="229.7">B</text>
<text x="235.5" y="229.7">B</text>
<text x="235.7" y="260.3">Z</text>
</g>
<text font-size="6.3" x="392.3" y="274.6">PG00</text>
<g font-size="5.3">
<text x="41" y="9.9">8</text>
<text x="88.5" y="9.9">7</text>
<text x="138.5" y="9.9">6</text>
<text x="188.5" y="9.9">5</text>
<text x="238.5" y="9.9">4</text>
<text x="288.5" y="9.9">3</text>
<text x="338.5" y="9.9">2</text>
<text x="386" y="9.9">1</text>
<text x="16.2" y="31.7">F</text>
<text x="411.2" y="31.7">F</text>
<text x="16.1" y="75.9">E</text>
<text x="411.1" y="75.9">E</text>
<text x="15.5" y="125.9">D</text>
<text x="410.5" y="125.9">D</text>
<text x="15.4" y="175.9">C</text>
<text x="410.4" y="175.9">C</text>
<text x="16" y="225.9">B</text>
<text x="411" y="225.9">B</text>
<text x="15.5" y="270.2">A</text>
<text x="410.5" y="270.2">A</text>
<text x="41" y="291.9">8</text>
<text x="88.5" y="291.9">7</text>
<text x="138.5" y="291.9">6</text>
<text x="188.5" y="291.9">5</text>
<text x="238.5" y="291.9">4</text>
<text x="288.5" y="291.9">3</text>
<text x="338.5" y="291.9">2</text>
<text x="386" y="291.9">1</text>
</g>
<g font-size="4.2" fill="#808080">
<text x="133.1" y="26.9">12,80</text>
<text x="63.9" y="31">30,50</text>
<text x="285.8" y="31">5</text>
<text x="48.2" y="38.4">11</text>
<text x="204.1" y="37.7" transform="rotate(-60 204.1 37.7)">22,10 ±0,05</text>
<text x="129" y="42.6" transform="rotate(28 129 42.6)">3,15</text>
<text x="307.8" y="55.8" transform="rotate(-33 307.8 55.8)">R2,50</text>
<text x="35.2" y="79.6" transform="rotate(-90 35.2 79.6)">10,90</text>
<text x="27.1" y="89" transform="rotate(-90 27.1 89)">42,30</text>
<text x="238.6" y="95.2" transform="rotate(-90 238.6 95.2)">31 ±0,01</text>
<text x="226.3" y="129.8" transform="rotate(43 226.3 129.8)">3,15</text>
<text x="59.3" y="134.2">27,50</text>
<text x="246.1" y="135.6">3,10</text>
<text x="293.2" y="143.9">18</text>
<text x="327.3" y="143.9">4,80 ±0,05</text>
<text x="171.1" y="147.6">31 ±0,01</text>
<text x="277.7" y="155.7">22,60 -0,05</text>
<text x="289.4" y="151.5">+0,10</text>
<text x="171.5" y="176.6">42,30</text>
<text x="180.7" y="184.7">6,55 ±0,05</text>
<text x="325.9" y="212">3</text>
<text x="116.1" y="230.8" transform="rotate(-90 116.1 230.8)">27,50</text>
<text x="92.7" y="236.7" transform="rotate(-90 92.7 236.7)">7</text>
<text x="97.8" y="236.7" transform="rotate(-90 97.8 236.7)">8</text>
<text x="122.3" y="253.1" transform="rotate(-90 122.3 253.1)">17,20 ±0,05</text>
<text x="175.6" y="263.6">39,50</text>
<text x="56.2" y="264.3">M3</text>
</g>
<g font-size="4.2">
<text x="396.2" y="250.3">2:1</text>
<text x="330" y="255.2">040M07C02.0P026G</text>
<text x="330" y="259.5">EXTRUDER BODY RIGHT</text>
<text x="395.8" y="264">1/3</text>
</g>
<text font-size="3.9" x="402.5" y="241.1">A3</text>
<g font-size="3.5">
<text x="138.4" y="31.6">0.05</text>
<text x="147.2" y="31.6">A</text>
<text x="225.6" y="60.9">Ver</text>
<text x="225.6" y="65.4">Detail Z</text>
<text x="337.9" y="103.1">0.05</text>
<text x="347.3" y="103.1">A</text>
<text x="114.2" y="127.6">Ver</text>
<text x="114.2" y="132.2">Section C-C</text>
<text x="137.1" y="139.3">A</text>
<text x="326.4" y="229.8">R 0.5 MAX</text>
<text x="341.7" y="240.4">AL-6082 (T6)</text>
<text x="350.3" y="244.3">10036-PG00.DXF</text>
<text x="350.3" y="247.9">10036-PG00.STEP</text>
</g>
<g font-size="2.8">
<text x="331.2" y="52.5">NOTES / NOTAS</text>
<text x="12.1" y="264.2" transform="rotate(-90 12.1 264.2)">Issue: 00</text>
<text x="12.2" y="292" transform="rotate(-90 12.2 292)">Template: 2DA3H</text>
</g>
<g font-size="2.1">
<text x="339.8" y="17.9">DIBUJADO</text>
<text x="341.1" y="15.4">DRAWN</text>
<text x="358.1" y="16.3">APPROVED</text>
<text x="378.8" y="16.3">FECHA</text>
<text x="379.2" y="13.8">DATE</text>
<text x="396.7" y="15.8">ESTADO</text>
<text x="396.8" y="13.3">STATUS</text>
<text x="331.5" y="19.8" transform="rotate(-90 331.5 19.8)">ISSUE</text>
<text x="334" y="19.8" transform="rotate(-90 334 19.8)">REVISIÓN</text>
<text x="357.9" y="18.8">APROVADO</text>
<text x="377.1" y="18.8">(dd/mm/yy)</text>
<text x="330.6" y="24.3">A00</text>
<text x="356.1" y="24.4">DANI CARRILLO</text>
<text x="376.6" y="24.4">29/05/2019</text>
<text x="394.9" y="24.4">RELEASED</text>
<text x="331.2" y="57.1">DIGITAL SHAPE MODEL (STP FILE), OR DIGITAL DRAWING (DXF FILE), IN</text>
<text x="331.2" y="60.2">THIS ORDER, IS BASIS WHERE DIMENSIONS ARE OMITTED</text>
<text x="331.2" y="63.3">MODELO DIGITAL (STP ARCHIVO), O PLANO DIGITAL (ARCHIVO DXF), EN</text>
<text x="331.2" y="66.4">ESTE ORDEN, COMO REFERENCIA EN CASO DE OMISIÓN DE MEDIDAS</text>
<text x="331.2" y="73.1">TOLERANCES UNLESS OTHERWISE STATED: DIN 2768-mK</text>
<text x="331.2" y="76.2">TOLERANCIAS A MENOS QUE ESTÉ INDICADO: DIN 2768-mk</text>
<text x="331.2" y="82.5">MACHINED SURFACE ROUGHNESS UNLESS OTHERWISE STATED: Ra 6.3µm</text>
<text x="331.2" y="85.6">RUGOSIDAD SUPERFÍCIAL DE CARA MECANIZADA A MENOS QUE ESTÉ</text>
<text x="331.2" y="88.7">INDICADO: Ra 6.3µm</text>
<text x="390.5" y="239.4">SIZE</text>
<text x="329.7" y="244.3">DXF FILE / ARCHIVO:</text>
<text x="330.1" y="240.4">MATERIAL:</text>
<text x="390.5" y="241.9">TAMAÑO</text>
<text x="390.7" y="245.6">SCALE / ESCALA</text>
<text x="330" y="251">DOCUMENT DESCRIPTION / DESCRIPCIÓN DE DOCUMENTO</text>
<text x="330" y="247.9">STP FILE / ARCHIVO:</text>
<text x="390.9" y="257.1">SHEET NUMBER /</text>
<text x="390.9" y="259.6">HOJA NÚMERO</text>
<text x="330.3" y="267.7">DOCUMENT CODE / CÓDIGO DE DOCUMENTO</text>
<text x="391.2" y="267.5">ISSUE / REVISIÓN</text>
</g>
<text font-size="1.8" x="336.8" y="24.4">MÓNICA CABRERA</text>
<g font-size="1.5">
<text x="391.8" y="17.4">(BLOCKED = BLOQUEADO)</text>
<text x="392.3" y="18.8">(RELEASED = LIBERADO)</text>
</g>
<g font-size="1.4">
<text x="390.6" y="252.5">DO NOT SCALE DRAWING</text>
<text x="390.6" y="253.9">NO CAMBIAR LA ESCALA</text>
<text x="389.9" y="286.3">UNITS ARE / UNIDADES [mm]</text>
</g>
<g font-size="1.1">
<text x="339.1" y="278.8">THE INFORMATION CONTAINED IN THIS DOCUMENT IS THE SOLE PROPERTY OF BARCELONA</text>
<text x="339.1" y="279.9">THREE DIMENSIONAL PRINTERS S.L.; ANY REPRODUCTION IN PART OR AS A WHOLE WITHOUT</text>
<text x="339.1" y="280.9">WRITTEN PERMISSION IS FORBIDDEN.</text>
<text x="339.1" y="282">LA INFORMACIÓN CONTENIDA EN ESTE DOCUMENTO ES ÚNICAMENTE</text>
<text x="339.1" y="283">PROPIEDAD DE BARCELONA THREE DIMENSIONAL PRINTERS S.L.; PROHIBIDA CUALQUIER</text>
<text x="339.1" y="284.1">REPRODUCIÓN TOTAL O PARCIAL SIN PERMISO ESCRITO.</text>
</g>
</svg>
